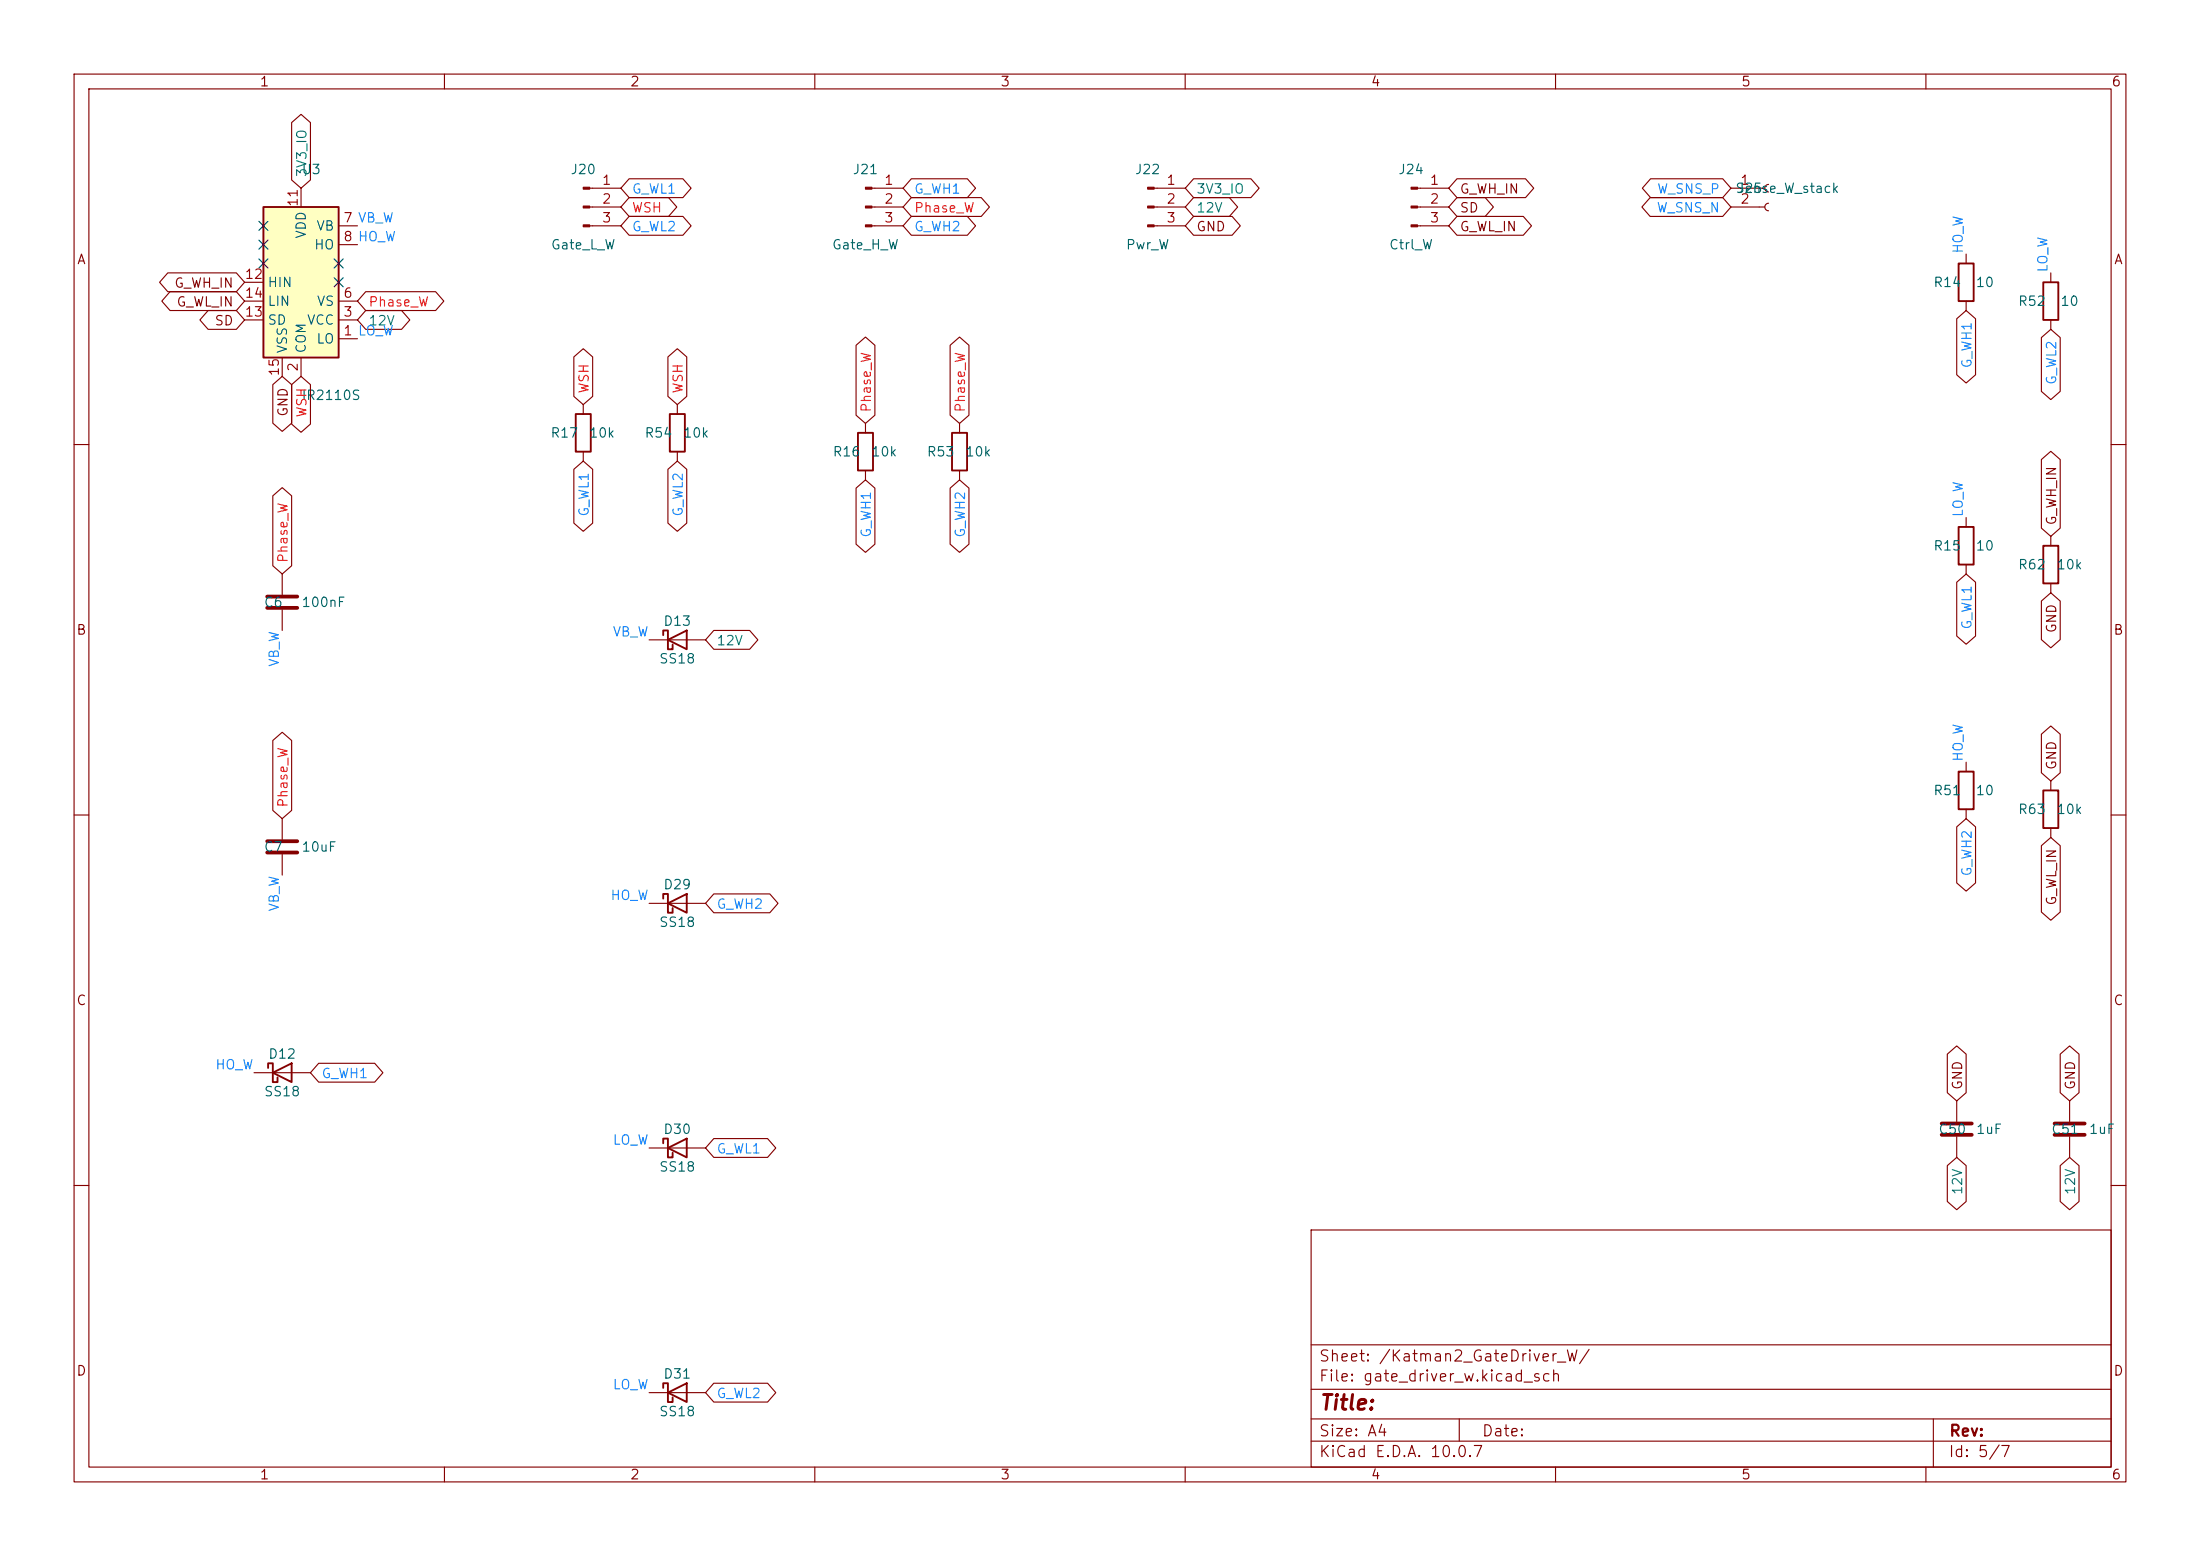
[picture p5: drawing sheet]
<svg xmlns="http://www.w3.org/2000/svg" width="297mm" height="210mm" viewBox="0 0 297 210" stroke-linecap="round" stroke-linejoin="round" font-family="sans-serif">
<g fill="none" stroke="#840000" stroke-width=".15">
<path d="M10 10h277v190h-277zM12 12h273v186h-273zM60 10v2M110 10v2M160 10v2M210 10v2M260 10v2M79.6 25.4h4.2M79.6 27.9h4.2M79.6 30.5h4.2M117.7 25.4h4.2M117.7 27.9h4.2"/>
<path d="M117.7 30.5h4.2M265.4 34.3v1.3M276.9 36.8v1.3M78.7 54.6v1.3M91.4 54.6v1.3M116.8 57.2v1.2M129.5 57.2v1.2M265.4 40.6v1.3M276.9 43.2v1.3M10 60h2M38.1 77.5v2.8M78.7 61v1.2"/>
<path d="M91.4 61v1.2M116.8 63.5v1.3M129.5 63.5v1.3M276.9 72.4v1.3M276.9 78.7v1.3M285 60h2M38.1 82.3v2.8M10 110h2M38.1 110.5v2.8M38.1 115.3v2.8M265.4 102.9v1.2M265.4 109.2v1.3"/>
<path d="M276.9 105.4v1.3M276.9 111.8v1.2M285 110h2M87.6 121.9h7.6M34.3 144.8h7.6M87.6 154.9h7.6M264.2 148.6v2.8M264.2 153.4v2.8M279.4 148.6v2.8M279.4 153.4v2.8M10 160h2M177 166h108v32h-108z"/>
<path d="M285 160h2M60 198v2M87.6 188h7.6M110 198v2M160 198v2M177 194.5h108M177 191.5h108M177 187.5h108M177 181.5h108M197 191.5v3M210 198v2M260 198v2"/>
<path d="M261 191.5v6.5"/>
</g>
<g fill="none" stroke="#840000" stroke-width=".25">
<path d="M264.4 35.6h2v5h-2zM275.8 38.1h2.1v5.1h-2.1zM77.7 55.9h2.1v5.1h-2.1zM90.4 55.9h2.1v5.1h-2.1zM115.8 58.4h2.1v5.1h-2.1zM128.5 58.4h2.1v5.1h-2.1zM275.8 73.7h2.1v5h-2.1zM264.4 104.1h2v5.1h-2zM275.8 106.7h2.1v5.1h-2.1zM89.5 121.3v-.6h.7v2.5h.6v-.6M90.2 121.9l2.5-1.2v2.5zM36.2 144.1v-.6h.6v2.6h.7v-.7"/>
<path d="M36.8 144.8l2.6-1.3v2.6zM89.5 154.3v-.6h.7v2.5h.6v-.6M90.2 154.9l2.5-1.2v2.5zM89.5 187.3v-.6h.7v2.5h.6v-.6M90.2 188l2.5-1.3v2.5z"/>
</g>
<g fill="#840000" stroke="#840000" stroke-width=".15">
<path d="M78.7 25.3h.9v.2h-.9z"/>
<path d="M78.7 27.8h.9v.3h-.9z"/>
<path d="M78.7 30.4h.9v.2h-.9z"/>
<path d="M116.8 25.3h.9v.2h-.9z"/>
<path d="M116.8 27.8h.9v.3h-.9z"/>
<path d="M116.8 30.4h.9v.2h-.9z"/>
</g>
<path d="M36.1 80.5h4M36.1 82h4M36.1 113.5h4M36.1 115.1h4M262.1 151.6h4.1M262.1 153.2h4.1M277.4 151.6h4M277.4 153.2h4" fill="none" stroke="#840000" stroke-width=".51"/>
<path d="M35.6 27.9h10.1v20.4h-10.1z" fill="#ffffc2"/>
<path d="M35.6 27.9h10.1v20.4h-10.1zM264.4 71.1h2v5.1h-2zM89.5 85.7v-.6h.7v2.5h.6v-.6M90.2 86.4l2.5-1.3v2.5z" fill="none" stroke="#840000" stroke-width=".25"/>
<g fill="none" stroke="#840000" stroke-width=".15">
<path d="M39.4 16.5l1.2-1.1 1.3 1.1v7.8l-1.3 1.1-1.2-1.1zM22.7 36.8h9.2l1.1 1.3-1.1 1.3h-9.2l-1.2-1.3zM23 39.4h8.9l1.1 1.2-1.1 1.3h-8.9l-1.2-1.3zM33 38.1h2.6M40.6 25.4v2.5M45.7 30.5h2.6M45.7 33h2.6M49.4 39.4h9.4l1.1 1.2-1.1 1.3h-9.4l-1.1-1.3zM84.9 26.7h5.4l1.1 1.2-1.1 1.3h-5.4l-1.1-1.3zM84.9 29.2h7.3l1.1 1.3-1.1 1.3h-7.3l-1.1-1.3zM84.9 24.1h7.3l1.1 1.3-1.1 1.3h-7.3l-1.1-1.3zM123 24.1h7.6l1.1 1.3-1.1 1.3h-7.6l-1.1-1.3z"/>
<path d="M123 26.7h9.5l1.1 1.2-1.1 1.3h-9.5l-1.1-1.3zM123 29.2h7.6l1.1 1.3-1.1 1.3h-7.6l-1.1-1.3zM155.8 30.5h4.2M155.8 25.4h4.2M155.8 27.9h4.2M161.1 24.1h7.8l1.1 1.3-1.1 1.3h-7.8l-1.1-1.3zM161.1 29.2h5.2l1.1 1.3-1.1 1.3h-5.2l-1.1-1.3zM161.1 26.7h4.9l1.1 1.2-1.1 1.3h-4.9l-1.1-1.3zM191.4 30.5h4.2M191.4 25.4h4.2M191.4 27.9h4.2M196.7 24.1h9.2l1.2 1.3-1.2 1.3h-9.2l-1.1-1.3z"/>
<path d="M196.7 26.7h3.8l1.1 1.2-1.1 1.3h-3.8l-1.1-1.3zM196.7 29.2h8.9l1.2 1.3-1.2 1.3h-8.9l-1.1-1.3zM222.8 26.7h9.8l1.1 1.2-1.1 1.3h-9.8l-1.1-1.3zM222.8 24.1h9.8l1.1 1.3-1.1 1.3h-9.8l-1.1-1.3zM233.7 25.4h4.6M233.7 27.9h4.6M238.8 24.9a.51 .51 0 0 0-.5 .5 .51 .51 0 0 0 .5 .5M238.8 27.4a.51 .51 0 0 0-.5 .5 .51 .51 0 0 0 .5 .5M28.1 41.9h3.8l1.1 1.3-1.1 1.3h-3.8l-1.1-1.3zM33 43.2h2.6M33 40.6h2.6M36.8 51.9l1.3-1.1 1.3 1.1v5.2l-1.3 1.1-1.3-1.1z"/>
<path d="M38.1 48.3v2.5M39.4 51.9l1.2-1.1 1.3 1.1v5.3l-1.3 1.1-1.2-1.1zM40.6 48.3v2.5M45.7 45.7h2.6M45.7 43.2h2.6M45.7 40.6h2.6M49.4 41.9h4.8l1.1 1.3-1.1 1.3h-4.8l-1.1-1.3zM77.5 48.2l1.2-1.1 1.3 1.1v5.3l-1.3 1.1-1.2-1.1zM90.2 48.2l1.2-1.1 1.3 1.1v5.3l-1.3 1.1-1.2-1.1zM115.6 46.6l1.2-1.1 1.3 1.1v9.4l-1.3 1.2-1.2-1.2zM128.3 46.6l1.2-1.1 1.3 1.1v9.4l-1.3 1.2-1.2-1.2zM264.2 43l1.2-1.1 1.3 1.1v7.6l-1.3 1.1-1.2-1.1z"/>
<path d="M275.6 45.6l1.3-1.1 1.2 1.1v7.2l-1.2 1.1-1.3-1.1zM36.8 66.9l1.3-1.1 1.3 1.1v9.5l-1.3 1.1-1.3-1.1zM77.5 63.3l1.2-1.1 1.3 1.1v7.3l-1.3 1.1-1.2-1.1zM90.2 63.3l1.2-1.1 1.3 1.1v7.3l-1.3 1.1-1.2-1.1zM115.6 65.9l1.2-1.1 1.3 1.1v7.5l-1.3 1.2-1.2-1.2zM128.3 65.9l1.2-1.1 1.3 1.1v7.5l-1.3 1.2-1.2-1.2zM264.2 78.6l1.2-1.1 1.3 1.1v7.2l-1.3 1.2-1.2-1.2zM265.4 69.9v1.2M265.4 76.2v1.3M275.6 62l1.3-1.1 1.2 1.1v9.3l-1.2 1.1-1.3-1.1zM36.8 99.9l1.3-1.1 1.3 1.1v9.5l-1.3 1.1-1.3-1.1zM87.6 86.4h7.6"/>
<path d="M96.4 85.1h4.8l1.1 1.3-1.1 1.2h-4.8l-1.2-1.2zM275.6 99.1l1.3-1.1 1.2 1.1v5.2l-1.2 1.1-1.3-1.1zM275.6 81.1l1.3-1.1 1.2 1.1v5.2l-1.2 1.1-1.3-1.1zM264.2 111.6l1.2-1.1 1.3 1.1v7.6l-1.3 1.1-1.2-1.1zM275.6 114.1l1.3-1.1 1.2 1.1v9l-1.2 1.1-1.3-1.1zM96.4 120.6h7.5l1.1 1.3-1.1 1.3h-7.5l-1.2-1.3zM43 143.5h7.6l1.1 1.3-1.1 1.3h-7.6l-1.1-1.3zM96.4 153.7h7.2l1.1 1.2-1.1 1.3h-7.2l-1.2-1.3zM262.9 157.3l1.3-1.1 1.2 1.1v4.9l-1.2 1.1-1.3-1.1zM262.9 142.3l1.3-1.1 1.2 1.1v5.2l-1.2 1.1-1.3-1.1zM278.1 157.3l1.3-1.1 1.3 1.1v4.9l-1.3 1.1-1.3-1.1zM278.1 142.3l1.3-1.1 1.3 1.1v5.2l-1.3 1.1-1.3-1.1z"/>
<path d="M96.4 186.7h7.2l1.1 1.3-1.1 1.2h-7.2l-1.2-1.2z"/>
</g>
<g fill="#840000" stroke="#840000" stroke-width=".15">
<path d="M154.9 25.3h.9v.2h-.9z"/>
<path d="M154.9 27.8h.9v.3h-.9z"/>
<path d="M154.9 30.4h.9v.2h-.9z"/>
<path d="M190.5 25.3h.9v.2h-.9z"/>
<path d="M190.5 27.8h.9v.3h-.9z"/>
<path d="M190.5 30.4h.9v.2h-.9z"/>
</g>
<path d="M35 32.4l1.2 1.2M35 29.9l1.2 1.2M35 35l1.2 1.2M36.2 32.4l-1.2 1.2M36.2 29.9l-1.2 1.2M36.2 35l-1.2 1.2M45.1 35l1.2 1.2M45.1 37.5l1.2 1.2M46.3 35l-1.2 1.2M46.3 37.5l-1.2 1.2" fill="none" stroke="#000084" stroke-width=".15"/>
<text font-size="2" fill="#840000" x="178" y="190.8">Title:</text>
<g font-size="1.5" fill="#840000">
<text x="178" y="184.1">Sheet: /Katman2_GateDriver_W/</text>
<text x="178" y="186.8">File: gate_driver_w.kicad_sch</text>
<text x="178" y="197">KiCad E.D.A. 10.0.7</text>
<text x="178" y="194.2">Size: A4</text>
<text x="200" y="194.2">Date:</text>
<text x="263" y="197">Id: 5/7</text>
<text x="263" y="194.2">Rev:</text>
</g>
<g font-size="1.3" fill="#840000">
<text x="35" y="12">1</text>
<text x="85" y="12">2</text>
<text x="135" y="12">3</text>
<text x="185" y="12">4</text>
<text x="235" y="12">5</text>
<text x="285" y="12">6</text>
<text x="197" y="26.5">G_WH_IN</text>
<text x="197" y="29">SD</text>
<text x="10.3" y="36">A</text>
<text x="161.4" y="31.5">GND</text>
<text x="197" y="31.5">G_WL_IN</text>
<text x="285.3" y="36">A</text>
<text x="23.4" y="39.2">G_WH_IN</text>
<text x="23.7" y="41.7">G_WL_IN</text>
<text x="28.9" y="44.2">SD</text>
<text x="39.2" y="56.3" transform="rotate(-90 39.2 56.3)">GND</text>
<text x="277.9" y="71" transform="rotate(-90 277.9 71)">G_WH_IN</text>
<text x="10.2" y="86">B</text>
<text x="277.9" y="85.5" transform="rotate(-90 277.9 85.5)">GND</text>
<text x="285.2" y="86">B</text>
<text x="277.9" y="104" transform="rotate(-90 277.9 104)">GND</text>
<text x="277.9" y="122.3" transform="rotate(-90 277.9 122.3)">G_WL_IN</text>
<text x="10.2" y="136">C</text>
<text x="285.2" y="136">C</text>
<text x="265.2" y="147.2" transform="rotate(-90 265.2 147.2)">GND</text>
<text x="280.5" y="147.2" transform="rotate(-90 280.5 147.2)">GND</text>
<text x="10.2" y="186">D</text>
<text x="285.2" y="186">D</text>
<text x="35" y="200">1</text>
<text x="85" y="200">2</text>
<text x="135" y="200">3</text>
<text x="185" y="200">4</text>
<text x="235" y="200">5</text>
<text x="285" y="200">6</text>
</g>
<g font-size="1.3" fill="#006464">
<text x="40.6" y="23.8">U3</text>
<text x="76.9" y="23.8">J20</text>
<text x="115" y="23.8">J21</text>
<text x="153.1" y="23.8">J22</text>
<text x="188.7" y="23.8">J24</text>
<text x="234.2" y="26.4">Sense_W_stack</text>
<text x="234.4" y="26.4">J25</text>
<text x="41.6" y="32.3" transform="rotate(-90 41.6 32.3)">VDD</text>
<text x="42.3" y="34">HO</text>
<text x="42.6" y="31.4">VB</text>
<text x="74.3" y="34">Gate_L_W</text>
<text x="112.2" y="34">Gate_H_W</text>
<text x="151.9" y="34">Pwr_W</text>
<text x="187.4" y="34">Ctrl_W</text>
<text x="36" y="39.1">HIN</text>
<text x="36" y="41.6">LIN</text>
<text x="42.7" y="41.6">VS</text>
<text x="260.9" y="39.1">R14</text>
<text x="266.6" y="39.1">10</text>
<text x="272.3" y="41.6">R52</text>
<text x="278.1" y="41.6">10</text>
<text x="36" y="44.1">SD</text>
<text x="39.1" y="47.8" transform="rotate(-90 39.1 47.8)">VSS</text>
<text x="41.4" y="44.1">VCC</text>
<text x="41.6" y="47.8" transform="rotate(-90 41.6 47.8)">COM</text>
<text x="42.6" y="46.7">LO</text>
<text x="40.6" y="54.3">IR2110S</text>
<text x="74.2" y="59.4">R17</text>
<text x="79.4" y="59.4">10k</text>
<text x="86.9" y="59.4">R54</text>
<text x="92.1" y="59.4">10k</text>
<text x="112.3" y="61.9">R16</text>
<text x="117.5" y="61.9">10k</text>
<text x="125" y="61.9">R53</text>
<text x="130.2" y="61.9">10k</text>
<text x="260.9" y="74.6">R15</text>
<text x="266.6" y="74.6">10</text>
<text x="272.3" y="77.2">R62</text>
<text x="277.5" y="77.2">10k</text>
<text x="35.5" y="82.2">C6</text>
<text x="40.6" y="82.2">100nF</text>
<text x="88.9" y="89.9">SS18</text>
<text x="89.5" y="84.8">D13</text>
<text x="260.9" y="107.6">R51</text>
<text x="266.6" y="107.6">10</text>
<text x="272.3" y="110.2">R63</text>
<text x="277.5" y="110.2">10k</text>
<text x="35.5" y="115.3">C7</text>
<text x="40.6" y="115.3">10uF</text>
<text x="88.9" y="125.4">SS18</text>
<text x="89.5" y="120.3">D29</text>
<text x="36.1" y="143.2">D12</text>
<text x="35.6" y="148.3">SS18</text>
<text x="89.5" y="153.4">D30</text>
<text x="261.6" y="153.4">C50</text>
<text x="266.7" y="153.4">1uF</text>
<text x="276.8" y="153.4">C51</text>
<text x="281.9" y="153.4">1uF</text>
<text x="88.9" y="158.4">SS18</text>
<text x="88.9" y="191.5">SS18</text>
<text x="89.5" y="186.4">D31</text>
</g>
<g font-size="1.3" fill="#19bb19">
<text x="41.7" y="24" transform="rotate(-90 41.7 24)">3V3_IO</text>
<text x="161.4" y="26.5">3V3_IO</text>
<text x="161.4" y="29">12V</text>
<text x="49.7" y="44.2">12V</text>
<text x="96.7" y="87.4">12V</text>
<text x="265.2" y="161.4" transform="rotate(-90 265.2 161.4)">12V</text>
<text x="280.5" y="161.4" transform="rotate(-90 280.5 161.4)">12V</text>
</g>
<g font-size="1.3" fill="#a90000">
<text x="40.5" y="28" transform="rotate(-90 40.5 28)">11</text>
<text x="81.2" y="25.3">1</text>
<text x="81.2" y="27.8">2</text>
<text x="119.3" y="25.3">1</text>
<text x="119.3" y="27.8">2</text>
<text x="157.4" y="25.3">1</text>
<text x="157.4" y="27.8">2</text>
<text x="192.9" y="25.3">1</text>
<text x="192.9" y="27.8">2</text>
<text x="234.9" y="25.3">1</text>
<text x="234.9" y="27.8">2</text>
<text x="46.3" y="30.3">7 VB_W</text>
<text x="46.3" y="32.9">8 HO_W</text>
<text x="81.2" y="30.3">3</text>
<text x="119.3" y="30.3">3</text>
<text x="157.4" y="30.3">3</text>
<text x="192.9" y="30.3">3</text>
<text x="33" y="38">12</text>
<text x="33" y="40.5">14</text>
<text x="46.3" y="40.5">6</text>
<text x="33" y="43">13</text>
<text x="46.3" y="45.6">1 LO_W</text>
<text x="46.3" y="43">3</text>
<text x="38" y="50.9" transform="rotate(-90 38 50.9)">15</text>
<text x="40.5" y="50.3" transform="rotate(-90 40.5 50.3)">2</text>
</g>
<g font-size="1.3" fill="#ff1919">
<text x="85.2" y="29">WSH</text>
<text x="123.3" y="29">Phase_W</text>
<text x="49.7" y="41.7">Phase_W</text>
<text x="79.8" y="53.2" transform="rotate(-90 79.8 53.2)">WSH</text>
<text x="92.5" y="53.2" transform="rotate(-90 92.5 53.2)">WSH</text>
<text x="41.7" y="56.4" transform="rotate(-90 41.7 56.4)">WSH</text>
<text x="117.9" y="55.7" transform="rotate(-90 117.9 55.7)">Phase_W</text>
<text x="130.6" y="55.7" transform="rotate(-90 130.6 55.7)">Phase_W</text>
<text x="39.2" y="76.1" transform="rotate(-90 39.2 76.1)">Phase_W</text>
<text x="39.2" y="109.1" transform="rotate(-90 39.2 109.1)">Phase_W</text>
</g>
<g font-size="1.3" fill="#1985ff">
<text x="85.2" y="26.5">G_WL1</text>
<text x="123.3" y="26.5">G_WH1</text>
<text x="223.6" y="29">W_SNS_N</text>
<text x="223.6" y="26.5">W_SNS_P</text>
<text x="85.2" y="31.5">G_WL2</text>
<text x="123.3" y="31.5">G_WH2</text>
<text x="265.3" y="34.3" transform="rotate(-90 265.3 34.3)">HO_W</text>
<text x="276.7" y="36.9" transform="rotate(-90 276.7 36.9)">LO_W</text>
<text x="266.5" y="49.8" transform="rotate(-90 266.5 49.8)">G_WH1</text>
<text x="277.9" y="52" transform="rotate(-90 277.9 52)">G_WL2</text>
<text x="79.8" y="69.8" transform="rotate(-90 79.8 69.8)">G_WL1</text>
<text x="92.5" y="69.8" transform="rotate(-90 92.5 69.8)">G_WL2</text>
<text x="265.3" y="69.9" transform="rotate(-90 265.3 69.9)">LO_W</text>
<text x="117.9" y="72.7" transform="rotate(-90 117.9 72.7)">G_WH1</text>
<text x="130.6" y="72.7" transform="rotate(-90 130.6 72.7)">G_WH2</text>
<text x="82.6" y="86.2">VB_W</text>
<text x="266.5" y="85.1" transform="rotate(-90 266.5 85.1)">G_WL1</text>
<text x="38" y="90.1" transform="rotate(-90 38 90.1)">VB_W</text>
<text x="265.3" y="102.9" transform="rotate(-90 265.3 102.9)">HO_W</text>
<text x="266.5" y="118.4" transform="rotate(-90 266.5 118.4)">G_WH2</text>
<text x="38" y="123.1" transform="rotate(-90 38 123.1)">VB_W</text>
<text x="82.3" y="121.8">HO_W</text>
<text x="96.7" y="123">G_WH2</text>
<text x="29" y="144.7">HO_W</text>
<text x="43.3" y="145.8">G_WH1</text>
<text x="82.6" y="154.8">LO_W</text>
<text x="96.7" y="156">G_WL1</text>
<text x="82.6" y="187.8">LO_W</text>
<text x="96.7" y="189">G_WL2</text>
</g>
</svg>
